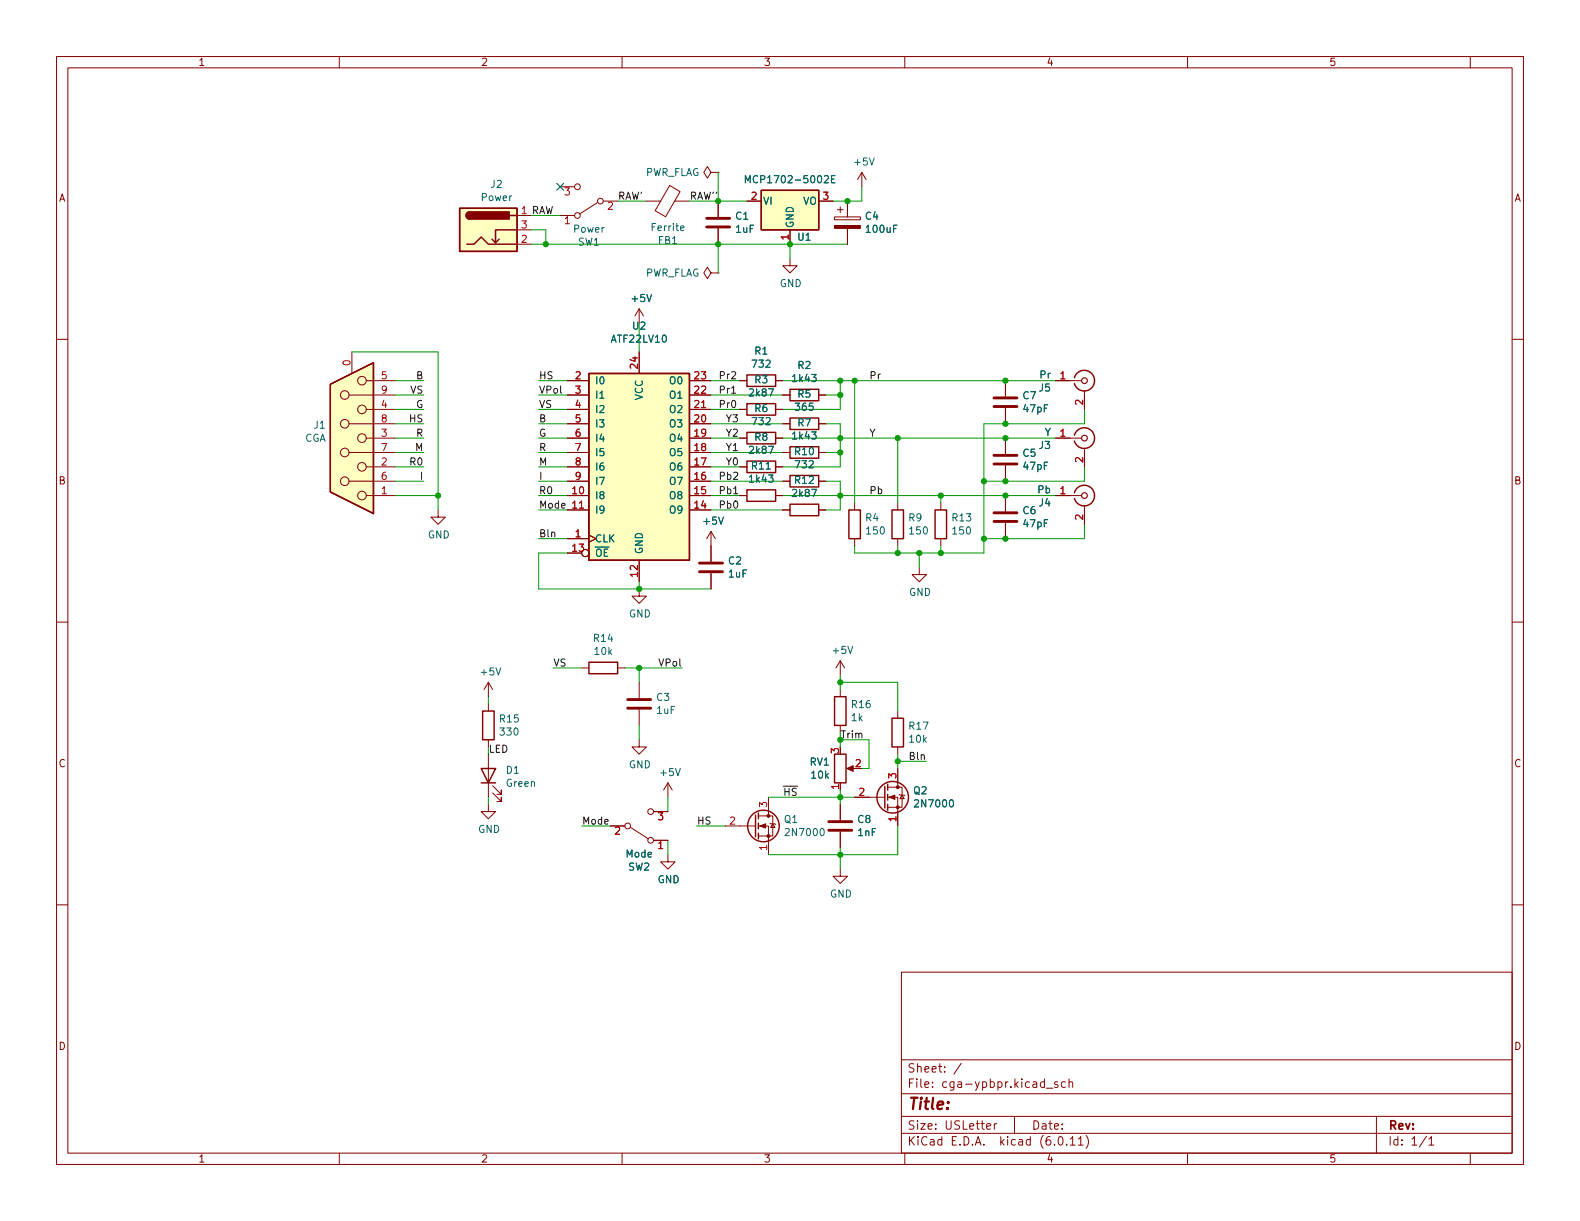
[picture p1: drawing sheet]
<svg xmlns="http://www.w3.org/2000/svg" width="279mm" height="216mm" viewBox="0 0 279 216" stroke-linecap="round" stroke-linejoin="round" font-family="sans-serif">
<g fill="none" stroke="#840000" stroke-width=".18">
<path d="M10 10h259.4v195.9h-259.4zM12 12h255.4v191.9h-255.4zM60 10v2M110 10v2M160 10v2M210 10v2M260 10v2M91.4 38.1h2.6M99.1 38.1h2.5M99.1 33h2.5M105.7 35.8l-3.2 2M106.7 35.6h2.5"/>
<path d="M114.3 35.6h2.5M118.4 32.8l1.9 1.1-2.6 4.4-1.9-1zM119.3 35.6h2.6M125.7 30.5l-.6-1-.6 1 .6 1 .6-1h1.3M127 30.5h.1M127 35.6v2.8M132.1 35.6h2.5M144.8 35.6h2.5M147.6 38.4h4.5v.5h-4.5zM148.1 37.1h1M148.6 36.6v1M149.9 35.6v2.8"/>
<path d="M152.4 30.5l-.8 1.3M152.4 30.5v2.5M152.4 30.5l.8 1.3M10 60h2M91.4 43.2h2.6M91.4 40.6h2.6M113 54.6v2.6M113 54.6l-.7 1.3M113 54.6l.8 1.3M125.7 48.3l-.6-1.1-.6 1.1 .6 1 .6-1h1.3M127 48.3h.1M127 40.4v2.8"/>
<path d="M139.7 45.7v1.3h1.3l-1.3 1.3-1.3-1.3h1.3M139.7 40.6v2.6M149.9 40.4v2.8M267.4 60h2M61.7 69.9h8.1M61.7 74.9h8.1M62.2 62.2v3.8M64.8 67.3h5M64.8 72.4h5M64.8 77.5h5M100.3 67.3h3.8M100.3 69.9h3.8"/>
<path d="M100.3 72.4h3.8M100.3 74.9h3.8M100.3 77.5h3.8M113 62.2v3.8M121.9 67.3h3.8M121.9 69.9h3.8M121.9 72.4h3.8M121.9 74.9h3.8M121.9 77.5h3.8M130.8 67.3h1.3M130.8 72.4h1.3M130.8 77.5h1.3"/>
<path d="M137.2 67.3h1.2M137.2 72.4h1.2M137.2 77.5h1.2M138.4 69.9h1.3M138.4 74.9h1.3M144.8 69.9h1.2M144.8 74.9h1.2M177.8 67.3v2.8M177.8 72.1v2.8M177.8 77.5v2.8M186.7 67.3h4.6M186.7 77.5h4.6"/>
<path d="M191.8 69.1v3.3M191.8 79.2v3.4M61.7 80h8.1M61.7 85.1h8.1M64.8 82.6h5M64.8 87.6h5M77.5 90.2v1.2h1.2l-1.2 1.3-1.3-1.3h1.3M100.3 80h3.8M100.3 82.6h3.8M100.3 85.1h3.8M100.3 87.6h3.8M100.3 90.2h3.8"/>
<path d="M100.3 95.3h3.8M100.3 97.8h2.6M104.1 94.6l1.3 .7-1.3 .6M113 99.1v3.8M121.9 80h3.8M121.9 82.6h3.8M121.9 85.1h3.8M121.9 87.6h3.8M121.9 90.2h3.8M125.7 94v5.3M125.7 94l-.7 1.3M125.7 94l.8 1.3"/>
<path d="M130.8 82.6h1.3M130.8 87.6h1.3M137.2 82.6h1.2M137.2 87.6h1.2M138.4 80h1.3M138.4 85.1h1.3M138.4 90.2h1.3M144.8 80h1.2M144.8 85.1h1.2M144.8 90.2h1.2M151.1 88.9v1.3M151.1 95.3v1.2"/>
<path d="M158.7 88.9v1.3M158.7 95.3v1.2M166.4 88.9v1.3M166.4 95.3v1.2M177.8 82.3v2.8M177.8 87.6v2.8M177.8 92.5v2.8M186.7 87.6h4.6M191.8 89.4v3.3M10 110h2M102.9 118.1h1.2M109.2 118.1h1.3"/>
<path d="M113 104.1v1.3h1.3l-1.3 1.3-1.2-1.3h1.2M125.7 101.3v2.8M148.6 116.8v2.6M148.6 116.8l-.8 1.3M148.6 116.8l.8 1.3M162.6 100.3v1.3h1.2l-1.2 1.3-1.3-1.3h1.3M267.4 110h2M86.4 120.7v2.5M86.4 124.5v1.2M86.4 130.8v1.3M86.4 133.4v7.6M86.4 120.7l-.8 1.2"/>
<path d="M86.4 120.7l.7 1.2M87.1 138.9l1.5 1.6v-.8v.8h-.7M113 130.8v1.3h1.3l-1.3 1.3-1.2-1.3h1.2M113 120.7v2.7M113 125.5v2.8M118.1 138.4l-.8 1.3M118.1 138.4v2.6M118.1 138.4l.8 1.3M148.6 121.9v1.3M148.6 128.3v1.2M148.6 138.4v1.3M150.1 135.9h1"/>
<path d="M157 139.2h2.5v3.5h-2.5M158.7 125.7v1.3M158.7 132.1v1.3M158.7 135.9v3.3M10 160h2M86.4 142.2v1.3h1.2l-1.2 1.3-1.3-1.3h1.3M87.1 140.2l1.5 1.5v-.7v.7h-.7M107.9 146.1h2.6M111.5 146.3l3.2 2M115.6 148.6h2.5M115.6 143.5h2.5M118.1 151.1v1.3h1.3l-1.3 1.3-1.3-1.3h1.3"/>
<path d="M128.3 146.1h5.3M134.1 146.1h1.8v5M134.1 144.3h2.6v3.5h-2.6M135.9 141v3.3M136.1 145.5l.2 .2h.7l.2 .1M136.7 145.7l.3 .6h-.7zM148.6 153.7v1.2h1.3l-1.3 1.3-1.3-1.3h1.3M148.6 142.2v2.8M148.6 147.1v2.8M151.1 141h5.4M157 141h1.7v5.1M159 140.5l.1 .1h.8l.1 .1"/>
<path d="M159.5 140.6l.4 .6h-.8zM267.4 160h2M159.4 171.9h108v32h-108zM159.4 197.4h108M159.4 193.4h108M159.4 187.4h108M164.9 192.1v.2M164.9 191.4v.1M167 189.4v.2M167 188.7v.1M170 188l-1.3 1.9M176.3 198.7h-.3l-.2 .3"/>
<path d="M179.4 197.4v3M187 191.4l-.3-.1-.2 .2v.2l.5 .2v.3h-.5M188.4 191.4l-.4-.1-.3 .3v.4l.1 .2h.6M189 191.4l.3-.1 .3 .1 .1 .9M189 190.8v1.5M243.4 197.4v6.5M60 203.9v2M110 203.9v2M159.4 200.4h108M160 203.9v2M192 200.8a1.72 1.72 0 0 1 0 2.2M210 203.9v2"/>
<path d="M252.7 201.4l.4-.4v1.5M252.7 202.5h.8M260 203.9v2"/>
<circle cx="102.1" cy="38.1" r=".51"/>
<circle cx="102.1" cy="33" r=".51"/>
<circle cx="106.2" cy="35.6" r=".51"/>
<circle cx="61" cy="69.8" r=".76"/>
<circle cx="61" cy="74.9" r=".76"/>
<circle cx="64" cy="72.4" r=".76"/>
<circle cx="64" cy="67.3" r=".76"/>
<circle cx="64" cy="77.5" r=".76"/>
<circle cx="61" cy="80" r=".76"/>
<circle cx="61" cy="85.1" r=".76"/>
<circle cx="64" cy="82.5" r=".76"/>
<circle cx="64" cy="87.6" r=".76"/>
<circle cx="103.5" cy="97.8" r=".63"/>
<circle cx="111" cy="146.1" r=".51"/>
<circle cx="115.1" cy="148.6" r=".51"/>
<circle cx="115.1" cy="143.5" r=".51"/>
</g>
<g fill="#ffffc2" stroke="#ffffc2" stroke-width=".18">
<path d="M58.4 67.9l7.6-3.8v26.7l-7.6-3.8z"/>
<path d="M134.6 33.7h10.2v6.9h-10.2z"/>
<path d="M81.3 36.8h10.1v7.7h-10.1z"/>
<path d="M104.1 66h17.8v33.1h-17.8z"/>
</g>
<g fill="none" stroke="#840000" stroke-width=".25">
<path d="M81.3 36.8h10.1v7.7h-10.1zM83.1 37.5a.64 .64 0 0 0-.7 .6 .64 .64 0 0 0 .7 .6M90.2 38.1h1.2M134.6 33.7h10.2v6.9h-10.2zM82.5 43.2h1.3l1.3-1.3 1.3 1.3h5M88.3 42.3l-.7 .6M91.4 40.6h-3.8v2.3l-.6-.6M58.4 67.9l7.6-3.8v26.7l-7.6-3.8zM104.1 66h17.8v33.1h-17.8zM132.1 76.5h5.1v2h-5.1zM132.1 71.4h5.1v2h-5.1zM132.1 66.3h5.1v2h-5.1z"/>
<path d="M139.7 73.9h5.1v2h-5.1zM139.7 79h5.1v2h-5.1zM139.7 68.8h5.1v2.1h-5.1zM190 77a1.81 1.81 0 0 1 2.8-1 1.81 1.81 0 0 1 0 2.9 1.81 1.81 0 0 1-2.8-.9M190 66.8a1.81 1.81 0 0 1 2.8-1 1.81 1.81 0 0 1 0 3 1.81 1.81 0 0 1-2.8-1M132.1 81.5h5.1v2.1h-5.1zM132.1 86.6h5.1v2h-5.1zM139.7 84.1h5.1v2h-5.1zM139.7 89.2h5.1v2h-5.1zM150.1 90.2h2v5.1h-2zM157.7 90.2h2.1v5.1h-2.1zM165.4 90.2h2v5.1h-2z"/>
<path d="M190 87.1a1.81 1.81 0 0 1 2.8-.9 1.81 1.81 0 0 1 0 2.9 1.81 1.81 0 0 1-2.8-1M104.1 117.1h5.1v2h-5.1zM85.1 135.9h2.5l-1.2 2.5zM85.1 138.4h2.5M85.3 125.7h2.1v5.1h-2.1zM147.6 133.4h2v5h-2zM147.6 123.2h2v5.1h-2zM156.5 139.1v3.8M157 138.7v1M157.7 127h2.1v5.1h-2.1zM133.6 144.1v3.9M134.1 143.8v1"/>
<path d="M134.1 145.5v1.1M134.1 147.3v1M157 140.5v1M157 142.2v1.1"/>
<circle cx="135" cy="146" r="2.79"/>
<circle cx="157.9" cy="141" r="2.79"/>
</g>
<g fill="none" stroke="#840000" stroke-width=".51">
<path d="M125 38.6h4M125 40.1h4M175.8 71.9h4M175.8 70.4h4M123.7 99.6h4.1M175.8 82h4M175.8 80.5h4M175.8 92.2h4M175.8 90.7h4M123.7 101.1h4.1M111 125.2h4.1M111 123.7h4.1"/>
<path d="M146.6 146.8h4M146.6 145.3h4"/>
</g>
<g fill="none" stroke="#006464" stroke-width=".18">
<path d="M145.8 31.2l.5-.1 .2 .3-.8 .9h.8M147 31.7h.5M147.7 31.1h-.7v1.2h.7M153.7 27.9l.5 1.3 .4-1.3M158.6 39.8h-.6v1.3M114.4 52.1l.4 1.2 .4-1.2M120.3 40.4l.7-.2-.1-.2-.4-.1-.2 .2 .1 .6h.5M135.9 78.9h.9l-.6 1.3M135.9 68.7h.9l-.6 1.3M143.5 76.4h.8l-.4 .5 .4 .1v.5l-.2 .1-.6-.1M143.5 66.2h.8l-.4 .5 .4 .1v.6l-.2 .1-.6-.1M127.1 91.4l.4 1.3 .4-1.3"/>
<path d="M135.5 82.9h.7M135.9 84h.8l-.4 .5 .3 .1v.5l-.1 .2-.6-.2M143.5 86.5h.9l-.6 1.3M87.7 118.1l.4 1.3 .5-1.3M149.9 114.3l.5 1.3 .4-1.3M119.5 135.9l.4 1.3 .4-1.3M145.1 146.6l.2-.1a.68 .68 0 0 1 .5 .6 .68 .68 0 0 1-.5 .7l-.2-.2-.1-.3zM168 141.5l.2-.1a.68 .68 0 0 1 .4 .7 .68 .68 0 0 1-.4 .6l-.2-.1-.1-.4z"/>
</g>
<g fill="none" stroke="#840000" stroke-width=".2">
<circle cx="191.8" cy="77.5" r=".51"/>
<circle cx="191.8" cy="67.3" r=".51"/>
<circle cx="191.8" cy="87.6" r=".51"/>
</g>
<g fill="#840000" stroke="#840000" stroke-width=".18">
<path d="M147.6 39.9h4.5v.5h-4.5z"/>
<path d="M149.7 135.9l1.2-.5v1z"/>
<path d="M157.2 141l1-.4v.8z"/>
<path d="M134.4 146.1l1-.4v.7z"/>
<circle cx="158.7" cy="142.7" r=".25"/>
<circle cx="158.7" cy="139.2" r=".25"/>
<circle cx="135.9" cy="147.8" r=".25"/>
<circle cx="135.9" cy="144.3" r=".25"/>
</g>
<path d="M99.9 33.2h.8l-.4 .5 .3 .1v.6l-.1 .1-.6-.1M100 38.7l.3-.4v1.3M107.6 35.9l.5-.1 .2 .3-.8 .9h.8M124.1 72.1h.7M102.5 89.9h.7M108.9 146.4l.4-.2 .3 .4-.8 .9h.8M116.4 143.7h.8l-.4 .5 .3 .1v.6l-.1 .1-.6-.1M116.5 149.1l.3-.3v1.3" fill="none" stroke="#a90000" stroke-width=".18"/>
<g fill="#840000" stroke="#840000" stroke-width=".25">
<path d="M82.6 37.7l.5-.2v1.2a.64 .64 0 0 1-.6-.4 .64 .64 0 0 1 .1-.6z"/>
<path d="M83.1 37.5h6.9v1.2h-6.9z"/>
</g>
<path d="M129.4 69.5h.7M129.7 87.3h.8" fill="none" stroke="#0f0f0f" stroke-width=".18"/>
<g fill="none" stroke="#009600" stroke-width=".18">
<path d="M94 38.1h5.1M109.2 35.6h5.1M121.9 35.6h10.2M127 30.5v5.1M152.4 33v2.6h-5.1M94 43.2h55.9M94 40.6h2.5v2.6M113 57.2v5M127 43.2v5.1M139.7 43.2v2.5M62.2 62.2h15.3v28M69.8 67.3h5.1"/>
<path d="M69.8 77.5h5.1M69.8 72.4h5.1M69.8 74.9h5.1M69.8 69.9h5.1M95.2 67.3h5.1M95.2 77.5h5.1M95.2 72.4h5.1M95.2 74.9h5.1M95.2 69.9h5.1M125.7 67.3h5.1M125.7 77.5h5.1M125.7 72.4h5.1"/>
<path d="M125.7 74.9h12.7M125.7 69.9h12.7M138.4 67.3h48.3M138.4 77.5h48.3M146 74.9h2.6v7.7h-10.2M146 69.9h2.6M148.6 67.3v5.1h-10.2M151.1 67.3v21.6M158.7 77.5v11.4M191.8 72.4v2.5h-17.8v22.9h-22.9v-1.3M69.8 85.1h5.1M69.8 80h5.1"/>
<path d="M69.8 87.6h7.7M69.8 82.6h5.1M95.2 85.1h5.1M95.2 80h5.1M95.2 87.6h5.1M95.2 82.6h5.1M95.2 90.2h5.1M95.2 95.3h5.1M100.3 97.8h-5.1v6.3h30.5M125.7 85.1h12.7M125.7 80h12.7M125.7 87.6h5.1"/>
<path d="M125.7 82.6h5.1M125.7 90.2h12.7M138.4 87.6h48.3M146 85.1h2.6v5.1h-2.6M146 80h2.6M158.7 96.5v1.3M162.6 97.8v2.5M166.4 87.6v1.3M166.4 96.5v1.3M191.8 82.6v2.5h-17.8M191.8 92.7v2.6h-17.8M97.8 118.1h5.1"/>
<path d="M110.5 118.1h10.1M113 102.9v1.2M113 118.1v2.6M148.6 119.4v2.5M86.4 123.2v1.3M113 128.3v2.5M148.6 120.7h10.1v5M148.6 132.1v-1.3h5.1v5.1h-1.3M148.6 139.7v2.5M158.7 133.4v2.5M158.7 134.6h5.1M86.4 141v1.2"/>
<path d="M102.9 146.1h5M118.1 141v2.5M118.1 148.6v2.5M123.2 146.1h5.1M135.9 141h15.2M148.6 149.9v3.8M158.7 146.1v5h-22.8"/>
</g>
<path d="M98.5 32.4l1.2 1.2M99.7 32.4l-1.2 1.2" fill="none" stroke="#000084" stroke-width=".18"/>
<g fill="#009600" stroke="#009600" stroke-width=".18">
<circle cx="77.5" cy="87.6" r=".46"/>
<circle cx="113" cy="118.1" r=".46"/>
<circle cx="174" cy="95.3" r=".46"/>
<circle cx="177.8" cy="95.3" r=".46"/>
<circle cx="177.8" cy="87.6" r=".46"/>
<circle cx="177.8" cy="74.9" r=".46"/>
<circle cx="177.8" cy="85.1" r=".46"/>
<circle cx="166.4" cy="87.6" r=".46"/>
<circle cx="174" cy="85.1" r=".46"/>
<circle cx="148.6" cy="77.5" r=".46"/>
<circle cx="148.6" cy="67.3" r=".46"/>
<circle cx="148.6" cy="69.9" r=".46"/>
<circle cx="151.1" cy="67.3" r=".46"/>
<circle cx="148.6" cy="80" r=".46"/>
<circle cx="127" cy="35.6" r=".46"/>
<circle cx="149.9" cy="35.6" r=".46"/>
<circle cx="127" cy="43.2" r=".46"/>
<circle cx="139.7" cy="43.2" r=".46"/>
<circle cx="96.5" cy="43.2" r=".46"/>
<circle cx="177.8" cy="67.3" r=".46"/>
<circle cx="177.8" cy="77.5" r=".46"/>
<circle cx="158.7" cy="97.8" r=".46"/>
<circle cx="158.7" cy="77.5" r=".46"/>
<circle cx="162.6" cy="97.8" r=".46"/>
<circle cx="166.4" cy="97.8" r=".46"/>
<circle cx="113" cy="104.1" r=".46"/>
<circle cx="148.6" cy="87.6" r=".46"/>
<circle cx="148.6" cy="120.7" r=".46"/>
<circle cx="148.6" cy="141" r=".46"/>
<circle cx="148.6" cy="130.8" r=".46"/>
<circle cx="158.7" cy="134.6" r=".46"/>
<circle cx="148.6" cy="151.1" r=".46"/>
</g>
<text font-size="2.8" fill="#840000" x="160.4" y="196.8">Title:</text>
<g font-size="2.1" fill="#840000">
<text x="160.4" y="190.1">Sheet:</text>
<text x="160.4" y="192.8">File:</text>
<text x="166.8" y="192.8">cga-ypbpr.kicad_sch</text>
<text x="160.4" y="203">KiCad</text>
<text x="160.4" y="200.2">Size:</text>
<text x="167.1" y="200.2">USLetter</text>
<text x="168.1" y="203">E.D.A.</text>
<text x="177" y="203">kicad</text>
<text x="182.4" y="200.2">Date:</text>
<text x="184.2" y="203">(6.0.11)</text>
<text x="245.4" y="200.2">Rev:</text>
<text x="245.4" y="203">Id:</text>
<text x="249.5" y="203">1/1</text>
</g>
<g font-size="1.8" fill="#840000">
<text x="35" y="12">1</text>
<text x="85" y="12">2</text>
<text x="135" y="12">3</text>
<text x="185" y="12">4</text>
<text x="235" y="12">5</text>
<text x="10.4" y="36">A</text>
<text x="267.8" y="36">A</text>
<text x="10.3" y="86">B</text>
<text x="267.7" y="86">B</text>
<text x="10.3" y="136">C</text>
<text x="267.7" y="136">C</text>
<text x="10.3" y="186">D</text>
<text x="267.7" y="186">D</text>
<text x="35" y="205.9">1</text>
<text x="85" y="205.9">2</text>
<text x="135" y="205.9">3</text>
<text x="185" y="205.9">4</text>
<text x="235" y="205.9">5</text>
</g>
<g font-size="1.8" fill="#006464">
<text x="150.8" y="29.6">+5V</text>
<text x="84.9" y="35.9">Power</text>
<text x="86.6" y="33.6">J2</text>
<text x="114.2" y="31.5">PWR_FLAG</text>
<text x="131.4" y="32.8">MCP1702-5002E</text>
<text x="101.3" y="41.5">Power</text>
<text x="114.9" y="41.2">Ferrite</text>
<text x="129.9" y="39.2">C1</text>
<text x="129.9" y="41.5">1uF</text>
<text x="134.9" y="36.6">VI</text>
<text x="140.7" y="40.4" transform="rotate(-90 140.7 40.4)">GND</text>
<text x="142" y="36.6">VO</text>
<text x="152.9" y="39.2">C4</text>
<text x="152.9" y="41.5">100uF</text>
<text x="102.1" y="43.8">SW1</text>
<text x="116.2" y="43.5">FB1</text>
<text x="140.9" y="42.9">U1</text>
<text x="111.4" y="53.8">+5V</text>
<text x="114.2" y="49.3">PWR_FLAG</text>
<text x="137.8" y="51.1">GND</text>
<text x="111.7" y="58.7">U2</text>
<text x="107.9" y="61">ATF22LV10</text>
<text x="132.7" y="65.4">732</text>
<text x="133.3" y="63.1">R1</text>
<text x="140.9" y="65.6">R2</text>
<text x="105.2" y="68.3">I0</text>
<text x="105.2" y="70.9">I1</text>
<text x="114.1" y="70.8" transform="rotate(-90 114.1 70.8)">VCC</text>
<text x="118.2" y="70.9">O1</text>
<text x="118.2" y="68.3">O0</text>
<text x="132.2" y="70.5">2k87</text>
<text x="133.3" y="68.2">R3</text>
<text x="139.8" y="67.9">1k43</text>
<text x="140.9" y="70.7">R5</text>
<text x="180.7" y="71">C7</text>
<text x="183.6" y="69.6">J5</text>
<text x="183.7" y="67.3">Pr</text>
<text x="55.4" y="76.2">J1</text>
<text x="105.2" y="73.4">I2</text>
<text x="105.2" y="76">I3</text>
<text x="118.2" y="76">O3</text>
<text x="118.2" y="73.4">O2</text>
<text x="132.7" y="75.5">732</text>
<text x="133.3" y="73.2">R6</text>
<text x="140.3" y="73">365</text>
<text x="140.9" y="75.8">R7</text>
<text x="180.7" y="73.3">47pF</text>
<text x="184.7" y="77.5">Y</text>
<text x="53.9" y="78.5">CGA</text>
<text x="105.2" y="78.5">I4</text>
<text x="105.2" y="81">I5</text>
<text x="105.2" y="83.6">I6</text>
<text x="118.2" y="83.6">O6</text>
<text x="118.2" y="81">O5</text>
<text x="118.2" y="78.5">O4</text>
<text x="132.2" y="80.6">2k87</text>
<text x="132.7" y="83.4">R11</text>
<text x="133.3" y="78.3">R8</text>
<text x="139.8" y="78.1">1k43</text>
<text x="140.3" y="80.9">R10</text>
<text x="140.3" y="83.2">732</text>
<text x="180.7" y="81.1">C5</text>
<text x="180.7" y="83.4">47pF</text>
<text x="183.6" y="79.8">J3</text>
<text x="105.2" y="88.7">I8</text>
<text x="105.2" y="86.1">I7</text>
<text x="118.2" y="88.7">O8</text>
<text x="118.2" y="86.1">O7</text>
<text x="132.2" y="85.7">1k43</text>
<text x="139.8" y="88.2">2k87</text>
<text x="140.3" y="85.9">R12</text>
<text x="183.4" y="87.6">Pb</text>
<text x="183.6" y="89.9">J4</text>
<text x="75.6" y="95.6">GND</text>
<text x="105.2" y="91.2">I9</text>
<text x="118.2" y="91.2">O9</text>
<text x="124.1" y="93.1">+5V</text>
<text x="152.9" y="92.6">R4</text>
<text x="152.9" y="94.9">150</text>
<text x="160.5" y="92.6">R9</text>
<text x="160.5" y="94.9">150</text>
<text x="168.2" y="92.6">R13</text>
<text x="168.2" y="94.9">150</text>
<text x="180.7" y="91.3">C6</text>
<text x="180.7" y="93.6">47pF</text>
<text x="105.2" y="96.3">CLK</text>
<text x="105.2" y="98.8">~{OE}</text>
<text x="114.1" y="98" transform="rotate(-90 114.1 98)">GND</text>
<text x="128.7" y="100.2">C2</text>
<text x="128.7" y="102.5">1uF</text>
<text x="160.7" y="105.7">GND</text>
<text x="104.8" y="113.9">R14</text>
<text x="111.1" y="109.6">GND</text>
<text x="84.7" y="119.8">+5V</text>
<text x="104.9" y="116.2">10k</text>
<text x="147" y="116">+5V</text>
<text x="116" y="124.3">C3</text>
<text x="150.4" y="125.6">R16</text>
<text x="88.1" y="128.1">R15</text>
<text x="88.1" y="130.4">330</text>
<text x="116" y="126.6">1uF</text>
<text x="150.4" y="127.9">1k</text>
<text x="160.5" y="129.4">R17</text>
<text x="160.5" y="131.7">10k</text>
<text x="89.4" y="137.2">D1</text>
<text x="111.1" y="136.2">GND</text>
<text x="116.5" y="137.6">+5V</text>
<text x="143.1" y="135.7">RV1</text>
<text x="89.4" y="139.5">Green</text>
<text x="143.2" y="138.1">10k</text>
<text x="161.4" y="140.8">Q2</text>
<text x="161.4" y="143.1">2N7000</text>
<text x="84.5" y="147.7">GND</text>
<text x="138.5" y="145.9">Q1</text>
<text x="138.5" y="148.2">2N7000</text>
<text x="151.5" y="145.9">C8</text>
<text x="151.5" y="148.2">1nF</text>
<text x="110.5" y="152">Mode</text>
<text x="111" y="154.3">SW2</text>
<text x="116.2" y="156.5">GND</text>
<text x="146.7" y="159.1">GND</text>
</g>
<g font-size="1.8" fill="#0f0f0f">
<text x="109.2" y="35.3">RAW'</text>
<text x="121.9" y="35.3">RAW''</text>
<text x="92" y="37.8">1 RAW</text>
<text x="72.5" y="69.6">VS</text>
<text x="73.5" y="67">B</text>
<text x="95.2" y="69.6">VPol</text>
<text x="95.2" y="67">HS</text>
<text x="127" y="67">Pr2</text>
<text x="127" y="69.6">Pr1</text>
<text x="153.7" y="67">Pr</text>
<text x="72.2" y="74.7">HS</text>
<text x="73.5" y="77.2">R</text>
<text x="73.5" y="72.1">G</text>
<text x="95.2" y="77.2">G</text>
<text x="95.2" y="72.1">VS</text>
<text x="95.2" y="74.7">B</text>
<text x="127" y="72.1">Pr0</text>
<text x="128.3" y="74.7">Y3</text>
<text x="128.3" y="77.2">Y2</text>
<text x="153.7" y="77.2">Y</text>
<text x="72.3" y="82.3">R0</text>
<text x="73.3" y="79.7">M</text>
<text x="95.2" y="79.7">R</text>
<text x="95.2" y="82.3">M</text>
<text x="128.3" y="79.7">Y1</text>
<text x="128.3" y="82.3">Y0</text>
<text x="74.2" y="84.8">I</text>
<text x="95.2" y="87.4">R0</text>
<text x="95.2" y="89.9">Mode</text>
<text x="95.2" y="84.8">I</text>
<text x="127" y="89.9">Pb0</text>
<text x="127" y="87.4">Pb1</text>
<text x="127" y="84.8">Pb2</text>
<text x="153.7" y="87.4">Pb</text>
<text x="95.2" y="95">Bln</text>
<text x="97.8" y="117.8">VS</text>
<text x="116.3" y="117.8">VPol</text>
<text x="160.6" y="134.4">Bln</text>
<text x="138.4" y="140.7">~{HS}</text>
<text x="102.9" y="145.8">Mode</text>
<text x="123.2" y="145.8">HS</text>
</g>
<g font-size="1.8" fill="#a90000">
<text x="132.7" y="35.3">2</text>
<text x="145.4" y="35.3">3</text>
<text x="92" y="40.4">3</text>
<text x="99.6" y="40.4">1</text>
<text x="92" y="42.9">2</text>
<text x="139.4" y="42.6" transform="rotate(-90 139.4 42.6)">1</text>
<text x="62" y="64.8" transform="rotate(-90 62 64.8)">0</text>
<text x="112.8" y="65.4" transform="rotate(-90 112.8 65.4)">24</text>
<text x="67.3" y="67.1">5</text>
<text x="67.3" y="69.6">9</text>
<text x="101.6" y="67.1">2</text>
<text x="101.6" y="69.6">3</text>
<text x="122.5" y="69.6">22</text>
<text x="122.5" y="67.1">23</text>
<text x="187.3" y="67.1">1</text>
<text x="191.5" y="71.8" transform="rotate(-90 191.5 71.8)">2</text>
<text x="67.3" y="77.2">3</text>
<text x="67.3" y="72.1">4</text>
<text x="67.3" y="74.7">8</text>
<text x="101.6" y="72.1">4</text>
<text x="101.6" y="74.7">5</text>
<text x="101.6" y="77.2">6</text>
<text x="122.5" y="77.2">19</text>
<text x="122.5" y="74.7">20</text>
<text x="122.5" y="72.1">21</text>
<text x="187.3" y="77.2">1</text>
<text x="67.3" y="82.3">2</text>
<text x="67.3" y="79.8">7</text>
<text x="101.6" y="79.8">7</text>
<text x="101.6" y="82.3">8</text>
<text x="122.5" y="82.3">17</text>
<text x="122.5" y="79.8">18</text>
<text x="191.5" y="82" transform="rotate(-90 191.5 82)">2</text>
<text x="67.3" y="87.4">1</text>
<text x="67.3" y="84.8">6</text>
<text x="100.9" y="87.4">10</text>
<text x="100.9" y="89.9">11</text>
<text x="101.6" y="84.8">9</text>
<text x="122.5" y="89.9">14</text>
<text x="122.5" y="87.4">15</text>
<text x="122.5" y="84.8">16</text>
<text x="187.3" y="87.4">1</text>
<text x="101.6" y="95">1</text>
<text x="191.5" y="92.1" transform="rotate(-90 191.5 92.1)">2</text>
<text x="100.9" y="97.5">13</text>
<text x="112.8" y="102.3" transform="rotate(-90 112.8 102.3)">12</text>
<text x="148.3" y="133.4" transform="rotate(-90 148.3 133.4)">3</text>
<text x="151.1" y="135.6">2</text>
<text x="158.5" y="137.8" transform="rotate(-90 158.5 137.8)">3</text>
<text x="135.6" y="142.9" transform="rotate(-90 135.6 142.9)">3</text>
<text x="148.3" y="139.7" transform="rotate(-90 148.3 139.7)">1</text>
<text x="151.7" y="140.7">2</text>
<text x="128.9" y="145.8">2</text>
<text x="158.5" y="145.5" transform="rotate(-90 158.5 145.5)">1</text>
<text x="116.2" y="150.9">1</text>
<text x="135.6" y="150.5" transform="rotate(-90 135.6 150.5)">1</text>
</g>
<g font-size="1.8" fill="#009600">
<text x="148.6" y="130.5">Trim</text>
<text x="86.4" y="133.1">LED</text>
</g>
</svg>
